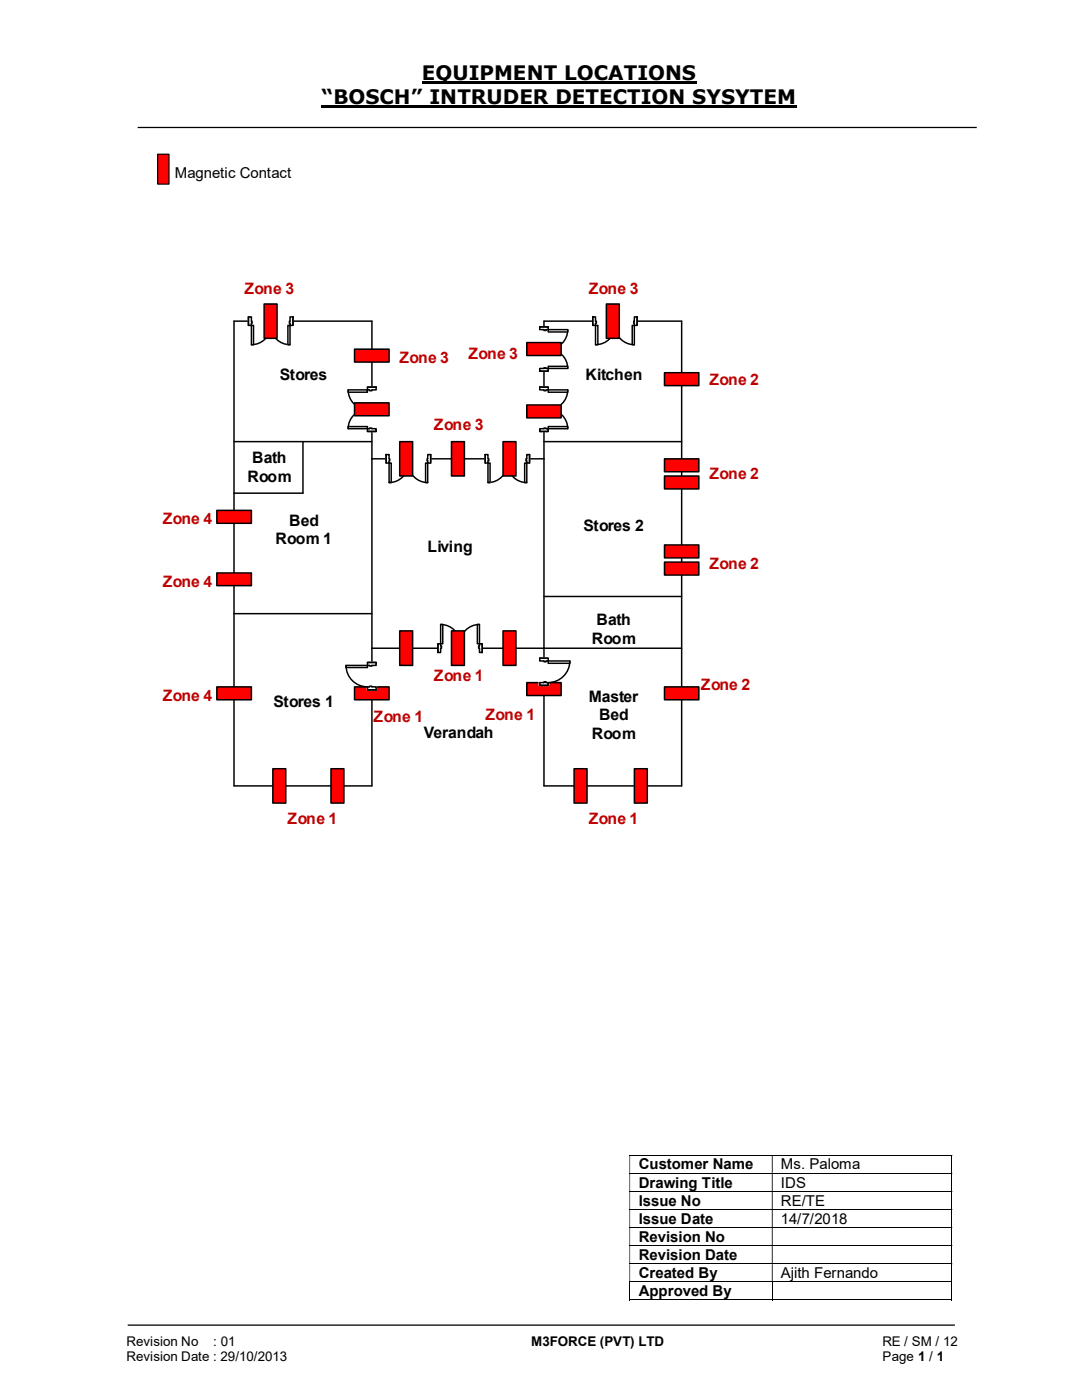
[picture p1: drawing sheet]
<svg xmlns="http://www.w3.org/2000/svg" width="216mm" height="279mm" viewBox="0 0 216 279" stroke-linecap="round" stroke-linejoin="round" font-family="sans-serif">
<path d="M84.2 16.4h54.8M64.2 21.3h94.8" fill="none" stroke="#000" stroke-width=".42"/>
<path d="M27.5 25.4h167.4M25.5 264.5h165" fill="none" stroke="#000" stroke-width=".25"/>
<path d="M31.5 30.8h2.2v5.9h-2.2z" fill-rule="evenodd" fill="#f00"/>
<path d="M31.5 30.8h2.2v5.9h-2.2z" fill="none" stroke="#000" stroke-width=".24"/>
<g fill="none" stroke="#000" stroke-width=".2">
<path d="M125.6 230.6h64.3M125.6 234.1h64.3M125.6 237.8h64.3M189.9 230.7v3.4M189.9 234.2v3.5M189.9 237.9v3.4M125.6 241.4h64.3M125.6 245h64.3M125.6 248.6h64.3M125.6 252.2h64.3M125.6 255.8h64.3M125.6 259.4h28.4"/>
<path d="M125.7 255.9v3.6M154.1 255.9v3.6M154.2 259.4h35.7M189.9 241.5v3.4M189.9 245.1v3.4M189.9 248.7v3.4M189.9 252.3v3.4M189.9 255.9v3.6"/>
</g>
<g fill="#000">
<path d="M189.9 230.5h.1v.2h-.1zM125.6 230.7h.1v3.4h-.1zM154 230.7h.2v3.4h-.2z" fill-rule="evenodd"/>
<path d="M189.9 234.1h.1v.1h-.1zM125.6 234.2h.1v3.5h-.1zM154 234.2h.2v3.5h-.2z" fill-rule="evenodd"/>
<path d="M189.9 237.7h.1v.2h-.1zM125.6 237.9h.1v3.4h-.1zM154 237.9h.2v3.4h-.2z" fill-rule="evenodd"/>
<path d="M189.9 241.3h.1v.2h-.1zM125.6 241.5h.1v3.4h-.1zM154 241.5h.2v3.4h-.2z" fill-rule="evenodd"/>
<path d="M189.9 244.9h.1v.2h-.1zM125.6 245.1h.1v3.4h-.1zM154 245.1h.2v3.4h-.2z" fill-rule="evenodd"/>
<path d="M189.9 248.5h.1v.2h-.1zM125.6 248.7h.1v3.4h-.1zM154 248.7h.2v3.4h-.2z" fill-rule="evenodd"/>
<path d="M189.9 252.1h.1v.2h-.1zM125.6 252.3h.1v3.4h-.1zM154 252.3h.2v3.4h-.2z" fill-rule="evenodd"/>
</g>
<path d="M189.9 255.7h.1v.2h-.1zM189.9 259.4h.1v.1h-.1z" fill="#000"/>
<path d="M46.7 64.1v92.7h27.5v-92.7M108.5 64.1v92.7M136 64.1v92.7M46.7 88.1h27.5M60.5 88.1v10.3h-13.8M74.2 91.6h34.3M108.5 88.1h27.5M108.5 119h27.5M46.7 122.5h27.5M74.2 129.4h61.8" fill="none" stroke="#000" stroke-width=".3"/>
<path d="M105.1 136.2h6.9v2.6h-6.9z" fill-rule="evenodd" fill="#f00"/>
<path d="M105.1 136.2h6.9v2.6h-6.9z" fill="none" stroke="#000" stroke-width=".3"/>
<path d="M70.7 69.7h6.9v2.6h-6.9z" fill-rule="evenodd" fill="#f00"/>
<path d="M70.7 69.7h6.9v2.6h-6.9z" fill="none" stroke="#000" stroke-width=".3"/>
<path d="M43.3 101.9h6.9v2.5h-6.9z" fill-rule="evenodd" fill="#f00"/>
<path d="M43.3 101.9h6.9v2.5h-6.9z" fill="none" stroke="#000" stroke-width=".3"/>
<path d="M43.3 114.3h6.9v2.6h-6.9z" fill-rule="evenodd" fill="#f00"/>
<path d="M43.3 114.3h6.9v2.6h-6.9z" fill="none" stroke="#000" stroke-width=".3"/>
<path d="M43.3 137.1h6.9v2.6h-6.9z" fill-rule="evenodd" fill="#f00"/>
<path d="M43.3 137.1h6.9v2.6h-6.9z" fill="none" stroke="#000" stroke-width=".3"/>
<path d="M70.7 137.1h6.9v2.6h-6.9z" fill-rule="evenodd" fill="#f00"/>
<path d="M70.7 137.1h6.9v2.6h-6.9z" fill="none" stroke="#000" stroke-width=".3"/>
<path d="M90.1 88.1h2.6v6.9h-2.6z" fill="#f00"/>
<path d="M90.1 88.1h2.6v6.9h-2.6z" fill="none" stroke="#000" stroke-width=".3"/>
<path d="M54.4 153.4h2.6v6.9h-2.6z" fill="#f00"/>
<path d="M54.4 153.4h2.6v6.9h-2.6z" fill="none" stroke="#000" stroke-width=".3"/>
<path d="M66 153.4h2.6v6.9h-2.6z" fill="#f00"/>
<path d="M46.7 64.1h27.5M108.5 64.1h27.5M66 153.4h2.6v6.9h-2.6zM108.5 156.8h27.5" fill="none" stroke="#000" stroke-width=".3"/>
<path d="M73.3 132.2h1.8v5.5h-1.8z" fill-rule="evenodd" fill="#fff"/>
<path d="M73.3 132.2h1.8v5.5h-1.8z" fill="none" stroke="#fff" stroke-width=".3"/>
<path d="M73.3 132.2v.6h1.8v-.6zM73.3 137.1h1.8v.6h-1.8z" fill-rule="evenodd" fill="#fff"/>
<path d="M73.7 132.8h-.4v-.6h1.8v.6h-.9M73.7 137.1h-.4v.6h1.8v-.6h-.9" fill="none" stroke="#000" stroke-width=".3"/>
<path d="M73.7 132.8v.1h.5v-.1zM73.7 136.9h.5v.2h-.5z" fill-rule="evenodd" fill="#fff"/>
<path d="M69 132.8a4.3 4.3 0 0 0 4.3 4.3M73.3 132.2h1.8M73.3 137.7h1.8M73.7 132.8v.1h.5v-.1M73.7 137.1v-.2h.5v.2" fill="none" stroke="#000" stroke-width=".3"/>
<path d="M69 132.8h4.3v.4h-4.3z" fill="#fff"/>
<path d="M69 132.8h4.3v.4h-4.3z" fill="none" stroke="#000" stroke-width=".3"/>
<path d="M107.6 131.4h1.9v5.4h-1.9z" fill-rule="evenodd" fill="#fff"/>
<path d="M107.6 131.4h1.9v5.4h-1.9z" fill="none" stroke="#fff" stroke-width=".3"/>
<path d="M107.7 131.4h1.7v.5h-1.7zM107.7 136.2v.6h1.7v-.6z" fill-rule="evenodd" fill="#fff"/>
<path d="M108.5 131.9h-.8v-.5h1.7v.5h-.4M108.5 136.2h-.8v.6h1.7v-.6h-.4" fill="none" stroke="#000" stroke-width=".3"/>
<path d="M108.5 131.9h.5v.2h-.5zM108.5 136.1v.1h.5v-.1z" fill-rule="evenodd" fill="#fff"/>
<path d="M107.7 131.4h1.7M107.7 136.8h1.7M108.5 131.9v.2h.5v-.2M108.5 136.2v-.1h.5v.1M113.7 131.9a4.3 4.3 0 0 1-4.3 4.3" fill="none" stroke="#000" stroke-width=".3"/>
<path d="M109.4 131.9h4.3v.5h-4.3z" fill="#fff"/>
<path d="M109.4 131.9h4.3v.5h-4.3z" fill="none" stroke="#000" stroke-width=".3"/>
<path d="M73.3 77.3h1.8v8.8h-1.8z" fill-rule="evenodd" fill="#fff"/>
<path d="M73.3 77.3h1.8v8.8h-1.8z" fill="none" stroke="#fff" stroke-width=".3"/>
<path d="M73.3 77.3v.5h1.8v-.5zM73.3 85.6h1.8v.5h-1.8z" fill-rule="evenodd" fill="#fff"/>
<path d="M73.7 77.8h-.4v-.5h1.8v.5h-.9M73.7 85.6h-.4v.5h1.8v-.5h-.9" fill="none" stroke="#000" stroke-width=".3"/>
<path d="M73.7 77.8v.2h.5v-.2zM73.7 85.4h.5v.2h-.5z" fill-rule="evenodd" fill="#fff"/>
<path d="M69.5 77.8a3.9 3.9 0 0 0 3.8 3.9 3.9 3.9 0 0 0-3.8 3.9M73.3 77.3h1.8M73.7 77.8v.2h.5v-.2M73.3 86.1h1.8M73.7 85.6v-.2h.5v.2" fill="none" stroke="#000" stroke-width=".3"/>
<path d="M69.5 85.1h3.8v.5h-3.8z" fill="#fff"/>
<path d="M69.5 85.1h3.8v.5h-3.8z" fill="none" stroke="#000" stroke-width=".3"/>
<path d="M69.5 77.8h3.8v.5h-3.8z" fill="#fff"/>
<path d="M69.5 77.8h3.8v.5h-3.8z" fill="none" stroke="#000" stroke-width=".3"/>
<path d="M107.6 77.3h1.9v8.8h-1.9z" fill-rule="evenodd" fill="#fff"/>
<path d="M107.6 77.3h1.9v8.8h-1.9z" fill="none" stroke="#fff" stroke-width=".3"/>
<path d="M107.7 85.6v.5h1.7v-.5zM107.7 77.3h1.7v.5h-1.7z" fill-rule="evenodd" fill="#fff"/>
<path d="M108.5 77.8h-.8v-.5h1.7v.5h-.4M108.5 85.6h-.8v.5h1.7v-.5h-.4" fill="none" stroke="#000" stroke-width=".3"/>
<path d="M108.5 85.4v.2h.5v-.2zM108.5 77.8h.5v.2h-.5z" fill-rule="evenodd" fill="#fff"/>
<path d="M107.7 77.3h1.7M108.5 77.8v.2h.5v-.2M113.3 77.8a3.9 3.9 0 0 1-3.9 3.9 3.9 3.9 0 0 1 3.9 3.9M107.7 86.1h1.7M108.5 85.6v-.2h.5v.2" fill="none" stroke="#000" stroke-width=".3"/>
<path d="M109.4 77.8h3.9v.5h-3.9z" fill="#fff"/>
<path d="M109.4 77.8h3.9v.5h-3.9z" fill="none" stroke="#000" stroke-width=".3"/>
<path d="M109.4 85.1h3.9v.5h-3.9z" fill="#fff"/>
<path d="M109.4 85.1h3.9v.5h-3.9z" fill="none" stroke="#000" stroke-width=".3"/>
<path d="M107.6 65.2h1.9v8.9h-1.9z" fill-rule="evenodd" fill="#fff"/>
<path d="M107.6 65.2h1.9v8.9h-1.9z" fill="none" stroke="#fff" stroke-width=".3"/>
<path d="M107.7 73.5v.6h1.7v-.6zM107.7 65.2h1.7v.6h-1.7z" fill-rule="evenodd" fill="#fff"/>
<path d="M108.5 73.5h-.8v.6h1.7v-.6h-.4M108.5 65.8h-.8v-.6h1.7v.6h-.4" fill="none" stroke="#000" stroke-width=".3"/>
<path d="M108.5 73.4v.1h.5v-.1zM108.5 65.8h.5v.2h-.5z" fill-rule="evenodd" fill="#fff"/>
<path d="M107.7 74.1h1.7M107.7 65.2h1.7M108.5 73.5v-.1h.5v.1M108.5 65.8v.2h.5v-.2M113.3 65.8a3.9 3.9 0 0 1-3.9 3.9 3.9 3.9 0 0 1 3.9 3.8" fill="none" stroke="#000" stroke-width=".3"/>
<path d="M109.4 65.8h3.9v.5h-3.9z" fill="#fff"/>
<path d="M109.4 65.8h3.9v.5h-3.9z" fill="none" stroke="#000" stroke-width=".3"/>
<path d="M109.4 73.1h3.9v.4h-3.9z" fill="#fff"/>
<path d="M109.4 73.1h3.9v.4h-3.9z" fill="none" stroke="#000" stroke-width=".3"/>
<path d="M77 90.6h8.9v1.9h-8.9z" fill="#fff"/>
<path d="M77 90.6h8.9v1.9h-8.9z" fill="none" stroke="#fff" stroke-width=".3"/>
<path d="M77 90.7v1.7h.6v-1.7zM85.3 90.7h.6v1.7h-.6z" fill-rule="evenodd" fill="#fff"/>
<path d="M77.6 91.6v-.9h-.6v1.7h.6v-.4M85.3 91.6v-.9h.6v1.7h-.6v-.4" fill="none" stroke="#000" stroke-width=".3"/>
<path d="M77.6 91.6v.4h.2v-.4zM85.2 91.6h.1v.4h-.1z" fill-rule="evenodd" fill="#fff"/>
<path d="M77 90.7v1.7M77.6 96.3a3.9 3.9 0 0 0 3.9-3.9 3.9 3.9 0 0 0 3.8 3.9M77.6 91.6h.2v.4h-.2M85.3 91.6h-.1v.4h.1M85.9 90.7v1.7" fill="none" stroke="#000" stroke-width=".3"/>
<path d="M84.9 92.4h.4v3.9h-.4z" fill-rule="evenodd" fill="#fff"/>
<path d="M84.9 92.4h.4v3.9h-.4z" fill="none" stroke="#000" stroke-width=".3"/>
<path d="M77.6 92.4h.5v3.9h-.5z" fill-rule="evenodd" fill="#fff"/>
<path d="M77.6 92.4h.5v3.9h-.5z" fill="none" stroke="#000" stroke-width=".3"/>
<path d="M96.8 90.6h8.9v1.9h-8.9z" fill="#fff"/>
<path d="M96.8 90.6h8.9v1.9h-8.9z" fill="none" stroke="#fff" stroke-width=".3"/>
<path d="M96.8 90.7v1.7h.6v-1.7zM105.1 90.7h.6v1.7h-.6z" fill-rule="evenodd" fill="#fff"/>
<path d="M97.4 91.6v-.9h-.6v1.7h.6v-.4M105.1 91.6v-.9h.6v1.7h-.6v-.4" fill="none" stroke="#000" stroke-width=".3"/>
<path d="M97.4 91.6v.4h.1v-.4zM104.9 91.6h.2v.4h-.2z" fill-rule="evenodd" fill="#fff"/>
<path d="M96.8 90.7v1.7M97.4 96.3a3.9 3.9 0 0 0 3.9-3.9 3.8 3.8 0 0 0 3.8 3.9M97.4 91.6h.1v.4h-.1M105.1 91.6h-.2v.4h.2M105.7 90.7v1.7" fill="none" stroke="#000" stroke-width=".3"/>
<path d="M104.7 92.4h.4v3.9h-.4z" fill-rule="evenodd" fill="#fff"/>
<path d="M104.7 92.4h.4v3.9h-.4z" fill="none" stroke="#000" stroke-width=".3"/>
<path d="M97.4 92.4h.4v3.9h-.4z" fill-rule="evenodd" fill="#fff"/>
<path d="M97.4 92.4h.4v3.9h-.4z" fill="none" stroke="#000" stroke-width=".3"/>
<path d="M49.6 63.2h8.9v1.8h-8.9z" fill="#fff"/>
<path d="M49.6 63.2h8.9v1.8h-8.9z" fill="none" stroke="#fff" stroke-width=".3"/>
<path d="M49.6 63.2v1.7h.6v-1.7zM57.9 63.2h.6v1.7h-.6z" fill-rule="evenodd" fill="#fff"/>
<path d="M50.2 64.1v-.9h-.6v1.7h.6v-.4M57.9 64.1v-.9h.6v1.7h-.6v-.4" fill="none" stroke="#000" stroke-width=".3"/>
<path d="M50.2 64.1v.4h.1v-.4zM57.7 64.1h.2v.4h-.2z" fill-rule="evenodd" fill="#fff"/>
<path d="M49.6 63.2v1.7M50.2 68.8a3.8 3.8 0 0 0 3.8-3.9 3.8 3.8 0 0 0 3.9 3.9M50.2 64.1h.1v.4h-.1M57.9 64.1h-.2v.4h.2M58.5 63.2v1.7" fill="none" stroke="#000" stroke-width=".3"/>
<path d="M57.4 64.9h.5v3.9h-.5z" fill-rule="evenodd" fill="#fff"/>
<path d="M57.4 64.9h.5v3.9h-.5z" fill="none" stroke="#000" stroke-width=".3"/>
<path d="M50.2 64.9h.4v3.9h-.4z" fill-rule="evenodd" fill="#fff"/>
<path d="M50.2 64.9h.4v3.9h-.4z" fill="none" stroke="#000" stroke-width=".3"/>
<path d="M118.3 63.2h8.8v1.8h-8.8z" fill="#fff"/>
<path d="M118.3 63.2h8.8v1.8h-8.8z" fill="none" stroke="#fff" stroke-width=".3"/>
<path d="M118.3 63.2v1.7h.5v-1.7zM126.6 63.2h.5v1.7h-.5z" fill-rule="evenodd" fill="#fff"/>
<path d="M118.8 64.1v-.9h-.5v1.7h.5v-.4M126.6 64.1v-.9h.5v1.7h-.5v-.4" fill="none" stroke="#000" stroke-width=".3"/>
<path d="M118.8 64.1v.4h.2v-.4zM126.4 64.1h.2v.4h-.2z" fill-rule="evenodd" fill="#fff"/>
<path d="M118.3 63.2v1.7M118.8 68.8a3.8 3.8 0 0 0 3.9-3.9 3.8 3.8 0 0 0 3.9 3.9M118.8 64.1h.2v.4h-.2M126.6 64.1h-.2v.4h.2M127.1 63.2v1.7" fill="none" stroke="#000" stroke-width=".3"/>
<path d="M126.2 64.9h.4v3.9h-.4z" fill-rule="evenodd" fill="#fff"/>
<path d="M126.2 64.9h.4v3.9h-.4z" fill="none" stroke="#000" stroke-width=".3"/>
<path d="M118.8 64.9h.5v3.9h-.5z" fill-rule="evenodd" fill="#fff"/>
<path d="M118.8 64.9h.5v3.9h-.5z" fill="none" stroke="#000" stroke-width=".3"/>
<path d="M52.7 60.7h2.6v6.8h-2.6z" fill="#f00"/>
<path d="M52.7 60.7h2.6v6.8h-2.6z" fill="none" stroke="#000" stroke-width=".3"/>
<path d="M70.7 80.4h6.9v2.6h-6.9z" fill-rule="evenodd" fill="#f00"/>
<path d="M70.7 80.4h6.9v2.6h-6.9z" fill="none" stroke="#000" stroke-width=".3"/>
<path d="M79.8 88.1h2.5v6.9h-2.5z" fill="#f00"/>
<path d="M79.8 88.1h2.5v6.9h-2.5z" fill="none" stroke="#000" stroke-width=".3"/>
<path d="M100.4 88.1h2.6v6.9h-2.6z" fill="#f00"/>
<path d="M100.4 88.1h2.6v6.9h-2.6z" fill="none" stroke="#000" stroke-width=".3"/>
<path d="M105.1 80.8h6.9v2.6h-6.9z" fill-rule="evenodd" fill="#f00"/>
<path d="M105.1 80.8h6.9v2.6h-6.9z" fill="none" stroke="#000" stroke-width=".3"/>
<path d="M105.1 68.4h6.9v2.6h-6.9z" fill-rule="evenodd" fill="#f00"/>
<path d="M105.1 68.4h6.9v2.6h-6.9z" fill="none" stroke="#000" stroke-width=".3"/>
<path d="M121 60.7h2.6v6.8h-2.6z" fill="#f00"/>
<path d="M121 60.7h2.6v6.8h-2.6z" fill="none" stroke="#000" stroke-width=".3"/>
<path d="M126.6 153.4h2.6v6.9h-2.6z" fill="#f00"/>
<path d="M126.6 153.4h2.6v6.9h-2.6z" fill="none" stroke="#000" stroke-width=".3"/>
<path d="M114.6 153.4h2.5v6.9h-2.5z" fill="#f00"/>
<path d="M114.6 153.4h2.5v6.9h-2.5z" fill="none" stroke="#000" stroke-width=".3"/>
<path d="M132.6 137.1h6.8v2.6h-6.8z" fill-rule="evenodd" fill="#f00"/>
<path d="M132.6 137.1h6.8v2.6h-6.8z" fill="none" stroke="#000" stroke-width=".3"/>
<path d="M132.6 112.2h6.8v2.6h-6.8z" fill-rule="evenodd" fill="#f00"/>
<path d="M132.6 112.2h6.8v2.6h-6.8z" fill="none" stroke="#000" stroke-width=".3"/>
<path d="M132.6 108.8h6.8v2.5h-6.8z" fill-rule="evenodd" fill="#f00"/>
<path d="M132.6 108.8h6.8v2.5h-6.8z" fill="none" stroke="#000" stroke-width=".3"/>
<path d="M132.6 95h6.8v2.6h-6.8z" fill-rule="evenodd" fill="#f00"/>
<path d="M132.6 95h6.8v2.6h-6.8z" fill="none" stroke="#000" stroke-width=".3"/>
<path d="M132.6 91.6h6.8v2.5h-6.8z" fill-rule="evenodd" fill="#f00"/>
<path d="M132.6 91.6h6.8v2.5h-6.8z" fill="none" stroke="#000" stroke-width=".3"/>
<path d="M132.6 74.4h6.8v2.6h-6.8z" fill-rule="evenodd" fill="#f00"/>
<path d="M132.6 74.4h6.8v2.6h-6.8z" fill="none" stroke="#000" stroke-width=".3"/>
<path d="M100.4 125.9h2.6v6.9h-2.6z" fill="#f00"/>
<path d="M100.4 125.9h2.6v6.9h-2.6z" fill="none" stroke="#000" stroke-width=".3"/>
<path d="M79.8 125.9h2.5v6.9h-2.5z" fill="#f00"/>
<path d="M79.8 125.9h2.5v6.9h-2.5z" fill="none" stroke="#000" stroke-width=".3"/>
<path d="M87.4 128.4h8.8v1.9h-8.8z" fill="#fff"/>
<path d="M87.4 128.4h8.8v1.9h-8.8z" fill="none" stroke="#fff" stroke-width=".3"/>
<path d="M95.7 128.5v1.7h.5v-1.7zM87.4 128.5h.5v1.7h-.5z" fill-rule="evenodd" fill="#fff"/>
<path d="M87.9 128.9v-.4h-.5v1.7h.5v-.8M95.7 128.9v-.4h.5v1.7h-.5v-.8" fill="none" stroke="#000" stroke-width=".3"/>
<path d="M95.5 128.9v.5h.2v-.5zM87.9 128.9h.2v.5h-.2z" fill-rule="evenodd" fill="#fff"/>
<path d="M87.4 128.5v1.7M87.9 124.6a3.8 3.8 0 0 1 3.9 3.9 3.9 3.9 0 0 1 3.9-3.9M87.9 128.9h.2v.5h-.2M95.7 128.9h-.2v.5h.2M96.2 128.5v1.7" fill="none" stroke="#000" stroke-width=".3"/>
<path d="M87.9 124.6h.4v3.9h-.4z" fill-rule="evenodd" fill="#fff"/>
<path d="M87.9 124.6h.4v3.9h-.4z" fill="none" stroke="#000" stroke-width=".3"/>
<path d="M95.2 124.6h.5v3.9h-.5z" fill-rule="evenodd" fill="#fff"/>
<path d="M95.2 124.6h.5v3.9h-.5z" fill="none" stroke="#000" stroke-width=".3"/>
<path d="M90.1 125.9h2.6v6.9h-2.6z" fill="#f00"/>
<path d="M90.1 125.9h2.6v6.9h-2.6z" fill="none" stroke="#000" stroke-width=".3"/>
<g font-size="4">
<text x="84.2" y="16">EQUIPMENT LOCATIONS</text>
<text x="64.2" y="20.8">“BOSCH” INTRUDER DETECTION SYSYTEM</text>
</g>
<g font-size="3.1" fill="#c00000">
<text x="48.8" y="58.6">Zone 3</text>
<text x="117.5" y="58.6">Zone 3</text>
<text x="93.5" y="71.6">Zone 3</text>
<text x="79.7" y="72.4">Zone 3</text>
<text x="141.6" y="76.8">Zone 2</text>
<text x="86.6" y="85.8">Zone 3</text>
<text x="141.6" y="95.7">Zone 2</text>
<text x="32.5" y="104.6">Zone 4</text>
<text x="141.6" y="113.6">Zone 2</text>
<text x="32.5" y="117.1">Zone 4</text>
<text x="86.6" y="135.9">Zone 1</text>
<text x="139.8" y="137.7">Zone 2</text>
<text x="32.5" y="139.9">Zone 4</text>
<text x="96.9" y="143.8">Zone 1</text>
<text x="74.5" y="144.1">Zone 1</text>
<text x="57.4" y="164.4">Zone 1</text>
<text x="117.5" y="164.4">Zone 1</text>
</g>
<g font-size="3.1">
<text x="55.8" y="75.8">Stores</text>
<text x="116.8" y="75.8">Kitchen</text>
<text x="50.3" y="92.5">Bath</text>
<text x="49.4" y="96.2">Room</text>
<text x="57.7" y="104.9">Bed</text>
<text x="116.4" y="106">Stores 2</text>
<text x="55" y="108.6">Room 1</text>
<text x="85.3" y="110.2">Living</text>
<text x="119" y="124.8">Bath</text>
<text x="118.1" y="128.4">Room</text>
<text x="54.6" y="141.1">Stores 1</text>
<text x="117.5" y="140.1">Master</text>
<text x="119.5" y="143.8">Bed</text>
<text x="84.5" y="147.2">Verandah</text>
<text x="118.1" y="147.4">Room</text>
</g>
<g font-size="3">
<text x="34.9" y="35.5">Magnetic Contact</text>
<text x="127.5" y="233.4">Customer Name</text>
<text x="155.8" y="233.4">Ms. Paloma</text>
<text x="127.5" y="237">Drawing Title</text>
<text x="155.8" y="237">IDS</text>
<text x="127.5" y="240.6">Issue No</text>
<text x="127.5" y="244.2">Issue Date</text>
<text x="155.8" y="240.6">RE/TE</text>
<text x="155.8" y="244.2">14/7/2018</text>
<text x="127.5" y="247.8">Revision No</text>
<text x="127.5" y="251.4">Revision Date</text>
<text x="127.5" y="255.1">Created By</text>
<text x="155.8" y="255.1">Ajith Fernando</text>
<text x="127.5" y="258.7">Approved By</text>
</g>
<g font-size="2.7">
<text x="25.2" y="268.7">Revision No</text>
<text x="42.6" y="268.7">: 01</text>
<text x="106" y="268.7">M3FORCE (PVT) LTD</text>
<text x="176.1" y="268.7">RE / SM / 12</text>
<text x="25.2" y="271.7">Revision Date : 29/10/2013</text>
<text x="176.1" y="271.7">Page 1 / 1</text>
</g>
</svg>
